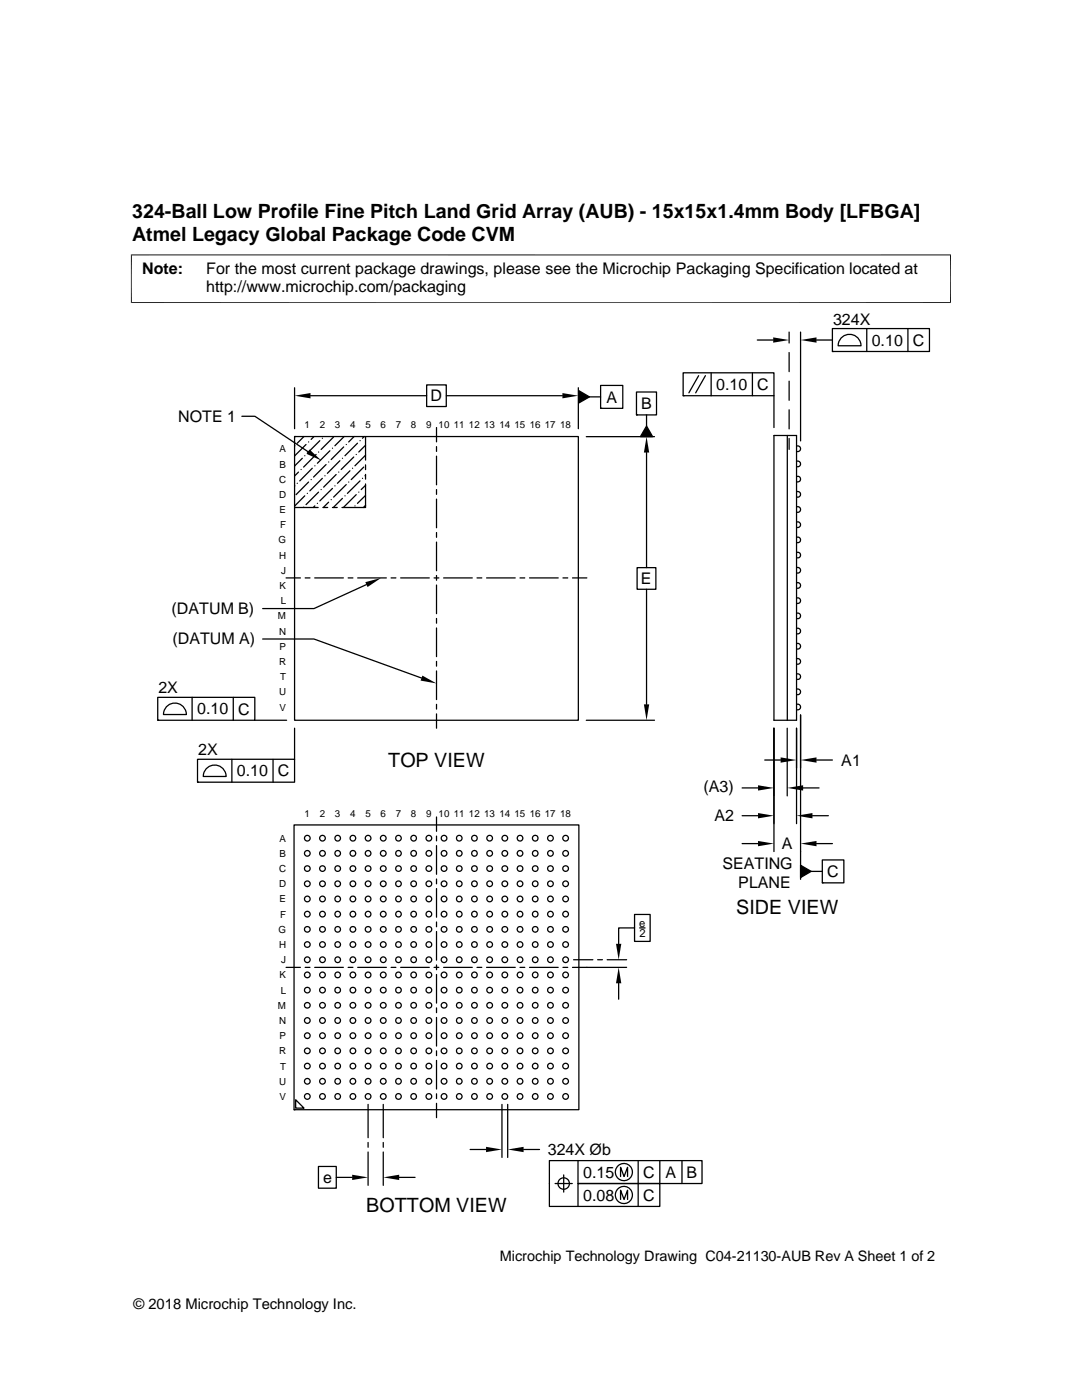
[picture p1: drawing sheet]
<svg xmlns="http://www.w3.org/2000/svg" width="216mm" height="279mm" viewBox="0 0 216 279" stroke-linecap="round" stroke-linejoin="round" font-family="sans-serif">
<g fill="none" stroke="#000" stroke-width=".25">
<path d="M58.8 77.4v8.2M62 79h23.1M85.1 76.8h3.9v4.3h-3.9zM89 79h23.2M115.4 77.4v8.2M115.5 78l2.1 1.2-2.1 1.2zM117.6 79.2h2.2M119.8 76.9h4.5v4.6h-4.5zM127 78.2h4v4.6h-4zM136.3 74.4h18.1v4.6h-18.1zM136.3 79h.1M139.4 75l-1.9 3.4"/>
<path d="M140.8 75l-2 3.4M141.9 74.4v4.6M150.1 74.4v4.6M151.1 67.9h3.2M154.4 79v6.3M157.5 66.3v2.2M157.5 70.4v3.8M157.5 76.1v3.8M159.7 66.3v21.7M162.9 67.9h3.2M166.1 65.6h19.4v4.5h-19.4zM166.1 70.1h.1"/>
<path d="M168 67.3a2.29 2.29 0 0 1 2.5-.4 2.29 2.29 0 0 1 1.3 2.1h-4.6l.4-1.2zM173 65.6v4.5M181.2 65.6v4.5M48.3 83.1h2.6l10.6 7M58.8 87.1h56.6v56.6h-56.6zM58.8 87.1h.1M58.8 89h.1M58.8 97h.1M59.3 96.5h.1M59.6 94.2l-.8 .8M60.1 93.7h.1M60.3 91.5l-1.5 1.5"/>
<path d="M60.6 87.1l-1.3 1.4M60.8 91h.1M60.8 99l-2 2M61.1 88.7l-2.3 2.3M61.3 98.5h.1M61.6 88.2h.1M61.6 96.2l-2.5 2.5M62.1 95.7h.1M62.3 93.5l-2.5 2.5M62.7 87.1l-.6 .6M62.8 93h.1M63.1 90.7l-2.5 2.5"/>
<path d="M63.6 90.2h.1M63.6 98.2l-2.5 2.5M63.8 87.9l-2.5 2.5M64.1 97.7h.1M64.3 87.5h.1M64.3 95.5l-2.5 2.5M64.8 95h.1M65.1 92.7l-2.5 2.5M65.6 92.2h.1M65.8 90l-2.5 2.5M66.1 99.7h.1M66.3 89.5h.1"/>
<path d="M66.3 97.5l-2.5 2.5M66.6 87.2l-2.5 2.5M66.8 97h.1M67.1 94.7l-2.5 2.5M67.6 94.2h.1M67.8 91.9l-2.5 2.6M68.3 91.5h.1M68.3 99.5l-1.8 1.8M68.6 89.2l-2.5 2.5M68.7 87.1l-1.9 1.9M68.8 99h.1M69.1 88.7h.1"/>
<path d="M69.1 96.7l-2.5 2.5M69.6 96.2h.1M69.8 94l-2.5 2.5M70.3 93.5h.1M70.6 91.2l-2.5 2.5M70.7 87.1l-1.1 1.1M71.1 90.7h.1M71.1 98.7l-2.5 2.5M71.3 88.5l-2.5 2.5M71.6 98.2h.1M71.8 87.9h.1M71.8 96l-2.5 2.5"/>
<path d="M72.3 95.5h.1M72.6 93.2l-2.5 2.5M72.7 87.1l-.4 .4M72.9 88.9l-1.3 1.3M72.9 90.8l-2.1 2.2M72.9 94.9l-.1 .1M72.9 96.9l-.8 .8M72.9 96.6v4.7h-4.7M72.9 87.1v4.7M72.9 92.8v.9M72.9 94.7v.9M72.9 98.9l-1.6 1.6"/>
<path d="M87.1 85.3v2.9M87.1 89.1v1M87.1 91v5.8M87.1 97.7v1M87.1 99.6v5.7M117 87.1h13.6M119.8 81.5h.1M127 82.8h.1M129 85l1.2 2.1h-2.4zM129 82.8v2.2M129 90.3v23M154.4 86.9h4.5v56.8h-4.5z"/>
<path d="M157.1 86.9v56.8M157.5 81.8v3.8M157.5 87.5v2.2M158.9 98.1l.6 .1 .2 .3-.2 .6-.6 .1M158.9 95.1a.57 .57 0 0 1 .8 .5 .57 .57 0 0 1-.8 .5M158.9 92.1h.6l.2 .6-.2 .3-.6 .1M158.9 89l.6 .1 .2 .3-.2 .6-.6 .1M57.1 115.3h2.8M58.8 101.3h4.7M60.6 101.2h.1M60.9 115.3h.9M62.8 115.3h5.7"/>
<path d="M62.8 101l-.3 .3M63.3 100.5h.1M64.4 101.3h1M65.6 100.2l-1.1 1.1M66.3 101.3h1M69.5 115.3h.9M70.8 101h.1M71.4 115.3h5.7M72.9 100.9l-.4 .4M73.1 116.7l-10.4 4.8h-10.3M78 115.3h1M79.9 115.3h5.8"/>
<path d="M86.6 115.3h1M87.1 106.3v.9M87.1 108.2v5.7M87.1 114.9v.9M87.1 116.8v5.7M88.5 115.3h5.7M95.2 115.3h.9M97.1 115.3h5.7M103.8 115.3h.9M105.7 115.3h5.7M112.3 115.3h1M114.2 115.3h2.9"/>
<path d="M127.1 113.3h3.8v4.3h-3.8zM129 117.6v23M158.9 119.4a.57 .57 0 0 1 .8 .5 .57 .57 0 0 1-.8 .5M158.9 116.3l.6 .1 .2 .3-.2 .6-.6 .1M158.9 113.3l.6 .1 .2 .3-.2 .6h-.6M158.9 110.3a.57 .57 0 0 1 .8 .5 .57 .57 0 0 1-.8 .5M158.9 107.2a.57 .57 0 0 1 .8 .5 .57 .57 0 0 1-.8 .6M158.9 104.2l.6 .1 .2 .6-.2 .2-.6 .1M158.9 101.2h.6l.2 .3-.2 .6-.6 .1M31.5 139.2h19.3v4.5h-19.3zM38.3 139.2v4.5M46.5 139.2v4.5"/>
<path d="M52.4 127.5h10.3l21.4 7.8M87.1 123.4v1M87.1 125.3v5.7M87.1 132v.9M87.1 133.9v5.7M158.9 137.5l.6 .1 .2 .3-.2 .6-.6 .1M158.9 134.5a.57 .57 0 0 1 .8 .5 .57 .57 0 0 1-.8 .6M158.9 131.5l.6 .1 .2 .6-.2 .2-.6 .1M158.9 128.4l.6 .1 .2 .3-.2 .6-.6 .1M158.9 125.4l.6 .1 .2 .3-.2 .6h-.6M158.9 122.4a.57 .57 0 0 1 .8 .5 .57 .57 0 0 1-.8 .5M31.5 143.7h.1"/>
<path d="M33.4 140.9a2.29 2.29 0 0 1 2.4-.4 2.29 2.29 0 0 1 1.4 2.1h-4.6l.3-1.2zM39.4 151.5h19.4v4.6h-19.4zM39.4 156.1h.1M41.3 153.3a2.29 2.29 0 0 1 2.5-.4 2.29 2.29 0 0 1 1.3 2.1h-4.5l.3-1.2zM46.3 151.5v4.6M50.8 143.7h6.4M54.5 151.5v4.6M58.8 145.3v6.2M87.1 140.6v.9M87.1 142.5v2.8M117 143.7h13.6M148.1 157.2h3.2"/>
<path d="M152.6 151.7h3.2M154.4 145.3v24.6M157.1 145.3v13.5M158.9 145.3v19.1M158.9 140.6l.6 .1 .2 .2-.2 .6-.6 .1M159.7 142.7v32.8M160.3 157.2h3.1M162.9 151.7h3.2M58.7 164.6h56.8v56.9h-56.8zM87.1 163v2.9M87.1 166.9v.9M87.1 168.8v5.7"/>
<path d="M87.1 175.4v1M87.1 177.3v5.7M148.1 162.8h3.2M148.1 168.4h3.2M159.7 172.7l2.2 1.2-2.2 1.2zM161.9 173.9h2.2M162.1 162.8h3.2M162.9 168.4h3.2M164.1 171.6h4.3v4.6h-4.3zM164.1 176.2h.1M57.1 193.1h2.8M60.9 193.1h.9"/>
<path d="M62.8 193.1h5.7M69.5 193.1h.9M71.4 193.1h5.7M78 193.1h1M79.9 193.1h5.8M86.6 193.1h1M87.1 184v1M87.1 185.9v5.7M87.1 192.6v.9M87.1 194.5v5.7M88.5 193.1h5.7M95.2 193.1h.9"/>
<path d="M97.1 193.1h5.7M103.8 193.1h.9M105.7 193.1h5.7M112.3 193.1h1M114.4 191.5h3.9M119.3 191.5h.9M121.2 191.5h3.8M123.4 196.2v3.2M125 193.1h-10.8M126.6 182.5h3.1v5.4h-3.1zM126.6 185.2h-3.2v3.2M127.6 185.2h1.1"/>
<path d="M59 219.5l1.7 1.6h-1.7zM87.1 201.1v1M87.1 203.1v5.7M87.1 209.7v1M87.1 211.6v5.7M87.1 218.3v.9M58.7 221.5h.1M63.5 232.8h3.6v4.3h-3.6zM67.1 235h3.2M73.4 220.4v6.7M73.4 228v1M73.4 229.9v6.7"/>
<path d="M76.5 220.4v6.7M76.5 228v1M76.5 229.9v6.7M79.7 235h3.1M87.1 220.2v2.9M93.8 229.4h3.2M100.2 220.4v10.6M101.3 220.4v10.6M104.5 229.4h3.2M110.8 236.2h3.4M112.5 234.5v3.4M115.3 231.6v4.6h16.4v4.6h-22.1v-9.2h30.5v4.6h-24.8v4.6"/>
<path d="M123.8 234.8v-1.8l.7 1.8 .7-1.8v1.8M123.8 239.4v-1.9l.7 1.9 .7-1.9v1.9M127.3 231.6v9.2M131.7 231.6v4.6M136.1 231.6v4.6"/>
<circle cx="61.3" cy="167.3" r=".57"/>
<circle cx="61.3" cy="179.4" r=".57"/>
<circle cx="61.3" cy="176.4" r=".57"/>
<circle cx="61.3" cy="170.3" r=".57"/>
<circle cx="61.3" cy="173.3" r=".56"/>
<circle cx="64.3" cy="179.4" r=".57"/>
<circle cx="64.3" cy="176.4" r=".57"/>
<circle cx="64.3" cy="170.3" r=".57"/>
<circle cx="64.3" cy="167.3" r=".57"/>
<circle cx="64.4" cy="173.3" r=".56"/>
<circle cx="67.4" cy="179.4" r=".57"/>
<circle cx="67.4" cy="176.4" r=".57"/>
<circle cx="67.4" cy="167.3" r=".57"/>
<circle cx="67.4" cy="170.3" r=".57"/>
<circle cx="67.4" cy="173.3" r=".56"/>
<circle cx="70.4" cy="167.3" r=".57"/>
<circle cx="70.4" cy="179.4" r=".57"/>
<circle cx="70.4" cy="170.3" r=".57"/>
<circle cx="70.4" cy="176.4" r=".57"/>
<circle cx="70.4" cy="173.3" r=".57"/>
<circle cx="73.4" cy="167.3" r=".57"/>
<circle cx="73.4" cy="176.4" r=".57"/>
<circle cx="73.4" cy="179.4" r=".57"/>
<circle cx="73.4" cy="170.3" r=".57"/>
<circle cx="73.5" cy="173.3" r=".56"/>
<circle cx="76.5" cy="179.4" r=".57"/>
<circle cx="76.5" cy="170.3" r=".57"/>
<circle cx="76.5" cy="167.3" r=".57"/>
<circle cx="76.5" cy="176.4" r=".57"/>
<circle cx="76.5" cy="173.3" r=".56"/>
<circle cx="79.5" cy="170.3" r=".57"/>
<circle cx="79.5" cy="179.4" r=".57"/>
<circle cx="79.5" cy="176.4" r=".57"/>
<circle cx="79.5" cy="167.3" r=".57"/>
<circle cx="79.5" cy="173.3" r=".56"/>
<circle cx="82.5" cy="167.3" r=".57"/>
<circle cx="82.5" cy="179.4" r=".57"/>
<circle cx="82.5" cy="170.3" r=".57"/>
<circle cx="82.5" cy="176.4" r=".56"/>
<circle cx="82.5" cy="173.3" r=".56"/>
<circle cx="85.6" cy="176.4" r=".57"/>
<circle cx="85.6" cy="179.4" r=".57"/>
<circle cx="85.6" cy="167.3" r=".57"/>
<circle cx="85.6" cy="170.3" r=".57"/>
<circle cx="85.6" cy="173.3" r=".56"/>
<circle cx="88.6" cy="179.4" r=".57"/>
<circle cx="88.6" cy="176.4" r=".57"/>
<circle cx="88.6" cy="170.3" r=".57"/>
<circle cx="88.6" cy="167.3" r=".57"/>
<circle cx="88.6" cy="173.3" r=".56"/>
<circle cx="91.6" cy="179.4" r=".57"/>
<circle cx="91.6" cy="176.4" r=".57"/>
<circle cx="91.6" cy="167.3" r=".57"/>
<circle cx="91.6" cy="170.3" r=".57"/>
<circle cx="91.6" cy="173.3" r=".56"/>
<circle cx="94.7" cy="170.3" r=".57"/>
<circle cx="94.7" cy="179.4" r=".57"/>
<circle cx="94.7" cy="167.3" r=".57"/>
<circle cx="94.7" cy="176.4" r=".56"/>
<circle cx="94.7" cy="173.3" r=".56"/>
<circle cx="97.7" cy="176.4" r=".57"/>
<circle cx="97.7" cy="170.3" r=".57"/>
<circle cx="97.7" cy="179.4" r=".57"/>
<circle cx="97.7" cy="167.3" r=".57"/>
<circle cx="97.7" cy="173.3" r=".56"/>
<circle cx="100.7" cy="176.4" r=".57"/>
<circle cx="100.7" cy="179.4" r=".57"/>
<circle cx="100.7" cy="170.3" r=".57"/>
<circle cx="100.7" cy="167.3" r=".57"/>
<circle cx="100.7" cy="173.3" r=".56"/>
<circle cx="103.8" cy="176.4" r=".57"/>
<circle cx="103.8" cy="170.3" r=".57"/>
<circle cx="103.8" cy="167.3" r=".57"/>
<circle cx="103.8" cy="179.4" r=".57"/>
<circle cx="103.8" cy="173.3" r=".56"/>
<circle cx="106.8" cy="170.3" r=".57"/>
<circle cx="106.8" cy="167.3" r=".57"/>
<circle cx="106.8" cy="179.4" r=".57"/>
<circle cx="106.8" cy="176.4" r=".56"/>
<circle cx="106.8" cy="173.3" r=".56"/>
<circle cx="109.8" cy="179.4" r=".57"/>
<circle cx="109.8" cy="167.3" r=".57"/>
<circle cx="109.8" cy="176.4" r=".57"/>
<circle cx="109.8" cy="170.3" r=".57"/>
<circle cx="109.8" cy="173.3" r=".56"/>
<circle cx="112.9" cy="176.4" r=".57"/>
<circle cx="112.9" cy="170.3" r=".57"/>
<circle cx="112.9" cy="167.3" r=".57"/>
<circle cx="112.9" cy="179.4" r=".57"/>
<circle cx="112.9" cy="173.3" r=".56"/>
<circle cx="61.3" cy="191.5" r=".57"/>
<circle cx="61.3" cy="182.4" r=".57"/>
<circle cx="61.3" cy="188.5" r=".57"/>
<circle cx="61.3" cy="194.6" r=".57"/>
<circle cx="61.3" cy="185.5" r=".56"/>
<circle cx="61.3" cy="197.6" r=".56"/>
<circle cx="64.3" cy="188.5" r=".57"/>
<circle cx="64.3" cy="191.5" r=".57"/>
<circle cx="64.3" cy="182.4" r=".57"/>
<circle cx="64.3" cy="194.6" r=".57"/>
<circle cx="64.4" cy="197.6" r=".56"/>
<circle cx="64.4" cy="185.5" r=".56"/>
<circle cx="67.4" cy="188.5" r=".57"/>
<circle cx="67.4" cy="194.6" r=".57"/>
<circle cx="67.4" cy="191.5" r=".57"/>
<circle cx="67.4" cy="182.4" r=".57"/>
<circle cx="67.4" cy="197.6" r=".56"/>
<circle cx="67.4" cy="185.5" r=".56"/>
<circle cx="70.4" cy="194.6" r=".57"/>
<circle cx="70.4" cy="182.4" r=".57"/>
<circle cx="70.4" cy="191.5" r=".57"/>
<circle cx="70.4" cy="197.6" r=".57"/>
<circle cx="70.4" cy="188.5" r=".57"/>
<circle cx="70.4" cy="185.5" r=".57"/>
<circle cx="73.4" cy="188.5" r=".57"/>
<circle cx="73.4" cy="182.4" r=".57"/>
<circle cx="73.4" cy="191.5" r=".57"/>
<circle cx="73.4" cy="194.6" r=".57"/>
<circle cx="73.5" cy="185.5" r=".56"/>
<circle cx="73.5" cy="197.6" r=".56"/>
<circle cx="76.5" cy="191.5" r=".57"/>
<circle cx="76.5" cy="188.5" r=".57"/>
<circle cx="76.5" cy="182.4" r=".57"/>
<circle cx="76.5" cy="194.6" r=".57"/>
<circle cx="76.5" cy="197.6" r=".56"/>
<circle cx="76.5" cy="185.5" r=".56"/>
<circle cx="79.5" cy="191.5" r=".57"/>
<circle cx="79.5" cy="182.4" r=".57"/>
<circle cx="79.5" cy="194.6" r=".57"/>
<circle cx="79.5" cy="188.5" r=".57"/>
<circle cx="79.5" cy="185.5" r=".56"/>
<circle cx="79.5" cy="197.6" r=".56"/>
<circle cx="82.5" cy="191.5" r=".57"/>
<circle cx="82.5" cy="182.4" r=".57"/>
<circle cx="82.5" cy="194.6" r=".57"/>
<circle cx="82.5" cy="197.6" r=".56"/>
<circle cx="82.5" cy="185.5" r=".56"/>
<circle cx="82.5" cy="188.5" r=".56"/>
<circle cx="85.6" cy="188.5" r=".57"/>
<circle cx="85.6" cy="182.4" r=".57"/>
<circle cx="85.6" cy="194.6" r=".57"/>
<circle cx="85.6" cy="191.5" r=".57"/>
<circle cx="85.6" cy="197.6" r=".56"/>
<circle cx="85.6" cy="185.5" r=".56"/>
<circle cx="88.6" cy="182.4" r=".57"/>
<circle cx="88.6" cy="191.5" r=".57"/>
<circle cx="88.6" cy="194.6" r=".57"/>
<circle cx="88.6" cy="188.5" r=".57"/>
<circle cx="88.6" cy="185.5" r=".56"/>
<circle cx="88.6" cy="197.6" r=".56"/>
<circle cx="91.6" cy="194.6" r=".57"/>
<circle cx="91.6" cy="188.5" r=".57"/>
<circle cx="91.6" cy="182.4" r=".57"/>
<circle cx="91.6" cy="191.5" r=".57"/>
<circle cx="91.6" cy="197.6" r=".56"/>
<circle cx="91.6" cy="185.5" r=".56"/>
<circle cx="94.7" cy="191.5" r=".57"/>
<circle cx="94.7" cy="182.4" r=".57"/>
<circle cx="94.7" cy="194.6" r=".57"/>
<circle cx="94.7" cy="197.6" r=".56"/>
<circle cx="94.7" cy="185.5" r=".56"/>
<circle cx="94.7" cy="188.5" r=".56"/>
<circle cx="97.7" cy="194.6" r=".57"/>
<circle cx="97.7" cy="188.5" r=".57"/>
<circle cx="97.7" cy="182.4" r=".57"/>
<circle cx="97.7" cy="191.5" r=".57"/>
<circle cx="97.7" cy="185.5" r=".56"/>
<circle cx="97.7" cy="197.6" r=".56"/>
<circle cx="100.7" cy="191.5" r=".57"/>
<circle cx="100.7" cy="194.6" r=".57"/>
<circle cx="100.7" cy="188.5" r=".57"/>
<circle cx="100.7" cy="182.4" r=".57"/>
<circle cx="100.7" cy="197.6" r=".56"/>
<circle cx="100.7" cy="185.5" r=".56"/>
<circle cx="103.8" cy="188.5" r=".57"/>
<circle cx="103.8" cy="194.6" r=".57"/>
<circle cx="103.8" cy="191.5" r=".57"/>
<circle cx="103.8" cy="182.4" r=".57"/>
<circle cx="103.8" cy="197.6" r=".56"/>
<circle cx="103.8" cy="185.5" r=".56"/>
<circle cx="106.8" cy="194.6" r=".57"/>
<circle cx="106.8" cy="182.4" r=".57"/>
<circle cx="106.8" cy="191.5" r=".57"/>
<circle cx="106.8" cy="197.6" r=".56"/>
<circle cx="106.8" cy="185.5" r=".56"/>
<circle cx="106.8" cy="188.5" r=".56"/>
<circle cx="109.8" cy="191.5" r=".57"/>
<circle cx="109.8" cy="194.6" r=".57"/>
<circle cx="109.8" cy="182.4" r=".57"/>
<circle cx="109.8" cy="188.5" r=".57"/>
<circle cx="109.8" cy="185.5" r=".56"/>
<circle cx="109.8" cy="197.6" r=".56"/>
<circle cx="112.9" cy="191.5" r=".57"/>
<circle cx="112.9" cy="188.5" r=".57"/>
<circle cx="112.9" cy="194.6" r=".57"/>
<circle cx="112.9" cy="182.4" r=".57"/>
<circle cx="112.9" cy="197.6" r=".56"/>
<circle cx="112.9" cy="185.5" r=".56"/>
<circle cx="61.3" cy="218.8" r=".57"/>
<circle cx="61.3" cy="206.7" r=".57"/>
<circle cx="61.3" cy="215.8" r=".57"/>
<circle cx="61.3" cy="203.7" r=".57"/>
<circle cx="61.3" cy="200.6" r=".57"/>
<circle cx="61.3" cy="212.8" r=".57"/>
<circle cx="61.3" cy="209.7" r=".56"/>
<circle cx="64.3" cy="215.8" r=".57"/>
<circle cx="64.3" cy="206.7" r=".57"/>
<circle cx="64.3" cy="218.8" r=".57"/>
<circle cx="64.3" cy="212.8" r=".57"/>
<circle cx="64.3" cy="203.7" r=".57"/>
<circle cx="64.3" cy="200.6" r=".57"/>
<circle cx="64.4" cy="209.7" r=".56"/>
<circle cx="67.4" cy="206.7" r=".57"/>
<circle cx="67.4" cy="203.7" r=".57"/>
<circle cx="67.4" cy="218.8" r=".57"/>
<circle cx="67.4" cy="215.8" r=".57"/>
<circle cx="67.4" cy="200.6" r=".57"/>
<circle cx="67.4" cy="212.8" r=".57"/>
<circle cx="67.4" cy="209.7" r=".56"/>
<circle cx="70.4" cy="215.8" r=".57"/>
<circle cx="70.4" cy="206.7" r=".57"/>
<circle cx="70.4" cy="203.7" r=".57"/>
<circle cx="70.4" cy="218.8" r=".57"/>
<circle cx="70.4" cy="209.7" r=".57"/>
<circle cx="70.4" cy="212.8" r=".57"/>
<circle cx="70.4" cy="200.6" r=".57"/>
<circle cx="73.4" cy="212.8" r=".57"/>
<circle cx="73.4" cy="215.8" r=".57"/>
<circle cx="73.4" cy="206.7" r=".57"/>
<circle cx="73.4" cy="218.8" r=".57"/>
<circle cx="73.4" cy="203.7" r=".57"/>
<circle cx="73.4" cy="200.6" r=".57"/>
<circle cx="73.5" cy="209.7" r=".56"/>
<circle cx="76.5" cy="212.8" r=".57"/>
<circle cx="76.5" cy="218.8" r=".57"/>
<circle cx="76.5" cy="215.8" r=".57"/>
<circle cx="76.5" cy="206.7" r=".57"/>
<circle cx="76.5" cy="203.7" r=".57"/>
<circle cx="76.5" cy="200.6" r=".57"/>
<circle cx="76.5" cy="209.7" r=".56"/>
<circle cx="79.5" cy="212.8" r=".57"/>
<circle cx="79.5" cy="200.6" r=".57"/>
<circle cx="79.5" cy="206.7" r=".57"/>
<circle cx="79.5" cy="203.7" r=".57"/>
<circle cx="79.5" cy="218.8" r=".57"/>
<circle cx="79.5" cy="215.8" r=".57"/>
<circle cx="79.5" cy="209.7" r=".56"/>
<circle cx="82.5" cy="215.8" r=".57"/>
<circle cx="82.5" cy="203.7" r=".57"/>
<circle cx="82.5" cy="218.8" r=".57"/>
<circle cx="82.5" cy="206.7" r=".57"/>
<circle cx="82.5" cy="209.7" r=".56"/>
<circle cx="82.5" cy="200.6" r=".56"/>
<circle cx="82.5" cy="212.8" r=".56"/>
<circle cx="85.6" cy="215.8" r=".57"/>
<circle cx="85.6" cy="200.6" r=".57"/>
<circle cx="85.6" cy="206.7" r=".57"/>
<circle cx="85.6" cy="203.7" r=".57"/>
<circle cx="85.6" cy="212.8" r=".57"/>
<circle cx="85.6" cy="218.8" r=".57"/>
<circle cx="85.6" cy="209.7" r=".56"/>
<circle cx="88.6" cy="218.8" r=".57"/>
<circle cx="88.6" cy="203.7" r=".57"/>
<circle cx="88.6" cy="200.6" r=".57"/>
<circle cx="88.6" cy="215.8" r=".57"/>
<circle cx="88.6" cy="206.7" r=".57"/>
<circle cx="88.6" cy="212.8" r=".57"/>
<circle cx="88.6" cy="209.7" r=".56"/>
<circle cx="91.6" cy="200.6" r=".57"/>
<circle cx="91.6" cy="212.8" r=".57"/>
<circle cx="91.6" cy="203.7" r=".57"/>
<circle cx="91.6" cy="206.7" r=".57"/>
<circle cx="91.6" cy="218.8" r=".57"/>
<circle cx="91.6" cy="215.8" r=".57"/>
<circle cx="91.6" cy="209.7" r=".56"/>
<circle cx="94.7" cy="215.8" r=".57"/>
<circle cx="94.7" cy="206.7" r=".57"/>
<circle cx="94.7" cy="203.7" r=".57"/>
<circle cx="94.7" cy="218.8" r=".57"/>
<circle cx="94.7" cy="209.7" r=".56"/>
<circle cx="94.7" cy="212.8" r=".56"/>
<circle cx="94.7" cy="200.6" r=".56"/>
<circle cx="97.7" cy="200.6" r=".57"/>
<circle cx="97.7" cy="212.8" r=".57"/>
<circle cx="97.7" cy="218.8" r=".57"/>
<circle cx="97.7" cy="215.8" r=".57"/>
<circle cx="97.7" cy="206.7" r=".57"/>
<circle cx="97.7" cy="203.7" r=".57"/>
<circle cx="97.7" cy="209.7" r=".56"/>
<circle cx="100.7" cy="206.7" r=".57"/>
<circle cx="100.7" cy="203.7" r=".57"/>
<circle cx="100.7" cy="218.8" r=".57"/>
<circle cx="100.7" cy="200.6" r=".57"/>
<circle cx="100.7" cy="215.8" r=".57"/>
<circle cx="100.7" cy="212.8" r=".57"/>
<circle cx="100.7" cy="209.7" r=".56"/>
<circle cx="103.8" cy="218.8" r=".57"/>
<circle cx="103.8" cy="212.8" r=".57"/>
<circle cx="103.8" cy="215.8" r=".57"/>
<circle cx="103.8" cy="200.6" r=".57"/>
<circle cx="103.8" cy="206.7" r=".57"/>
<circle cx="103.8" cy="203.7" r=".57"/>
<circle cx="103.8" cy="209.7" r=".56"/>
<circle cx="106.8" cy="218.8" r=".57"/>
<circle cx="106.8" cy="203.7" r=".57"/>
<circle cx="106.8" cy="215.8" r=".57"/>
<circle cx="106.8" cy="206.7" r=".57"/>
<circle cx="106.8" cy="209.7" r=".56"/>
<circle cx="106.8" cy="200.6" r=".56"/>
<circle cx="106.8" cy="212.8" r=".56"/>
<circle cx="109.8" cy="218.8" r=".57"/>
<circle cx="109.8" cy="215.8" r=".57"/>
<circle cx="109.8" cy="203.7" r=".57"/>
<circle cx="109.8" cy="206.7" r=".57"/>
<circle cx="109.8" cy="212.8" r=".57"/>
<circle cx="109.8" cy="200.6" r=".57"/>
<circle cx="109.8" cy="209.7" r=".56"/>
<circle cx="112.9" cy="218.8" r=".57"/>
<circle cx="112.9" cy="215.8" r=".57"/>
<circle cx="112.9" cy="212.8" r=".57"/>
<circle cx="112.9" cy="206.7" r=".57"/>
<circle cx="112.9" cy="203.7" r=".57"/>
<circle cx="112.9" cy="200.6" r=".57"/>
<circle cx="112.9" cy="209.7" r=".56"/>
<circle cx="112.5" cy="236.2" r="1.14"/>
<circle cx="124.5" cy="233.9" r="1.71"/>
<circle cx="124.5" cy="238.5" r="1.71"/>
</g>
<g fill="#000">
<path d="M58.8 79l3.2-.6v1.1zM112.2 78.4l3.2 .6-3.2 .5zM154.3 67.3l3.2 .6-3.2 .5zM159.7 67.9l3.2-.6v1.1zM61.8 89.7l2.3 2.2-2.9-1.3zM115.5 78l2.1 1.2-2.1 1.2zM129 87.1l.5 3.2h-1zM129 85l1.2 2.1h-2.4zM72.9 116.2l3.1-.8-2.7 1.8zM84.3 134.8l2.8 1.6-3.2-.6zM128.5 140.6h1l-.5 3.1zM151.3 156.7l3.1 .5-3.1 .6z"/>
<path d="M155.8 151.2l3.1 .5-3.1 .5zM157.1 157.2l3.2-.5v1.1zM159.7 151.7l3.2-.5v1zM151.3 162.3l3.1 .5-3.1 .5zM151.3 167.8l3.1 .6-3.1 .5zM159.7 172.7l2.2 1.2-2.2 1.2zM158.9 162.8l3.2-.5v1zM159.7 168.4l3.2-.6v1.1zM123.4 193.1l.6 3.1h-1.1zM122.9 188.4h1.1l-.6 3.1zM70.3 234.4l3.1 .6-3.1 .5zM76.5 235l3.2-.6v1.1z"/>
<path d="M97 228.9l3.2 .5-3.2 .5zM101.3 229.4l3.2-.5v1z"/>
</g>
<path d="M26.1 50.9h163.7M26.2 50.8v9.7M189.7 50.8v9.7M26.1 60.4h163.7" fill="none" stroke="#000" stroke-width=".2"/>
<g font-size="3.9">
<text x="26.4" y="43.5">324-Ball Low Profile Fine Pitch Land Grid Array (AUB) - 15x15x1.4mm Body [LFBGA]</text>
<text x="26.4" y="48">Atmel Legacy Global Package Code CVM</text>
<text x="77.5" y="153.1">TOP VIEW</text>
<text x="146.9" y="182.5">SIDE VIEW</text>
<text x="73.1" y="241.9">BOTTOM VIEW</text>
</g>
<g font-size="3.2">
<text x="28.4" y="54.6">Note:</text>
<text x="41.1" y="58.3">http://www.microchip.com/packaging</text>
<text x="41.1" y="54.6">For the most current package drawings, please see the Microchip Packaging Specification located at</text>
<text x="166.2" y="64.8">324X</text>
<text x="173.9" y="69">0.10</text>
<text x="182.1" y="69">C</text>
<text x="142.9" y="77.8">0.10</text>
<text x="151.1" y="77.8">C</text>
<text x="85.9" y="80.1">D</text>
<text x="121" y="80.3">A</text>
<text x="127.9" y="81.7">B</text>
<text x="35.5" y="84.2">NOTE 1</text>
<text x="127.9" y="116.6">E</text>
<text x="34.2" y="122.6">(DATUM B)</text>
<text x="34.4" y="128.6">(DATUM A)</text>
<text x="31.6" y="138.4">2X</text>
<text x="39.3" y="142.6">0.10</text>
<text x="47.5" y="142.6">C</text>
<text x="39.5" y="150.7">2X</text>
<text x="47.3" y="155">0.10</text>
<text x="55.5" y="155">C</text>
<text x="167.9" y="152.8">A1</text>
<text x="140.4" y="158.1">(A3)</text>
<text x="142.6" y="163.9">A2</text>
<text x="144.1" y="173.5">SEATING</text>
<text x="156" y="169.5">A</text>
<text x="147.3" y="177.2">PLANE</text>
<text x="165.1" y="175">C</text>
<text x="109.3" y="230.5">324X Øb</text>
<text x="64.5" y="236.1">e</text>
<text x="116.4" y="235.1">0.15</text>
<text x="116.4" y="239.6">0.08</text>
<text x="128.3" y="235.1">C</text>
<text x="128.3" y="239.6">C</text>
<text x="132.8" y="235.1">A</text>
<text x="137" y="235.1">B</text>
</g>
<g font-size="2.9">
<text x="99.7" y="251.7">Microchip Technology Drawing C04-21130-AUB Rev A Sheet 1 of 2</text>
<text x="26.6" y="261.3">© 2018 Microchip Technology Inc.</text>
</g>
<g font-size="2.2">
<text x="127.6" y="184.9">e</text>
<text x="127.6" y="187.1">2</text>
</g>
<g font-size="1.9">
<text x="60.8" y="85.3">1</text>
<text x="63.8" y="85.3">2</text>
<text x="66.8" y="85.3">3</text>
<text x="69.9" y="85.3">4</text>
<text x="72.9" y="85.3">5</text>
<text x="75.9" y="85.3">6</text>
<text x="79" y="85.3">7</text>
<text x="82" y="85.3">8</text>
<text x="85" y="85.3">9</text>
<text x="87.5" y="85.3">10 11 12 13 14 15 16 17 18</text>
<text x="55.8" y="90.3">A</text>
<text x="55.8" y="93.3">B</text>
<text x="55.7" y="99.4">D</text>
<text x="55.7" y="96.3">C</text>
<text x="55.8" y="102.4">E</text>
<text x="55.9" y="105.4">F</text>
<text x="55.6" y="108.5">G</text>
<text x="55.7" y="111.5">H</text>
<text x="55.8" y="117.5">K</text>
<text x="56.1" y="114.5">J</text>
<text x="55.5" y="123.6">M</text>
<text x="56" y="120.6">L</text>
<text x="55.7" y="126.6">N</text>
<text x="55.8" y="129.7">P</text>
<text x="55.7" y="132.7">R</text>
<text x="55.9" y="135.7">T</text>
<text x="55.7" y="138.8">U</text>
<text x="55.8" y="141.8">V</text>
<text x="60.8" y="163">1</text>
<text x="63.8" y="163">2</text>
<text x="66.8" y="163">3</text>
<text x="69.9" y="163">4</text>
<text x="72.9" y="163">5</text>
<text x="75.9" y="163">6</text>
<text x="79" y="163">7</text>
<text x="82" y="163">8</text>
<text x="85" y="163">9</text>
<text x="87.5" y="163">10 11 12 13 14 15 16 17 18</text>
<text x="55.8" y="168">A</text>
<text x="55.8" y="171">B</text>
<text x="55.7" y="177.1">D</text>
<text x="55.7" y="174.1">C</text>
<text x="55.8" y="180.1">E</text>
<text x="55.9" y="183.2">F</text>
<text x="55.6" y="186.2">G</text>
<text x="55.7" y="189.2">H</text>
<text x="55.8" y="195.3">K</text>
<text x="56.1" y="192.2">J</text>
<text x="55.5" y="201.3">M</text>
<text x="56" y="198.3">L</text>
<text x="55.7" y="204.4">N</text>
<text x="55.8" y="207.4">P</text>
<text x="55.7" y="210.4">R</text>
<text x="55.9" y="213.4">T</text>
<text x="55.7" y="216.5">U</text>
<text x="55.8" y="219.5">V</text>
</g>
</svg>
